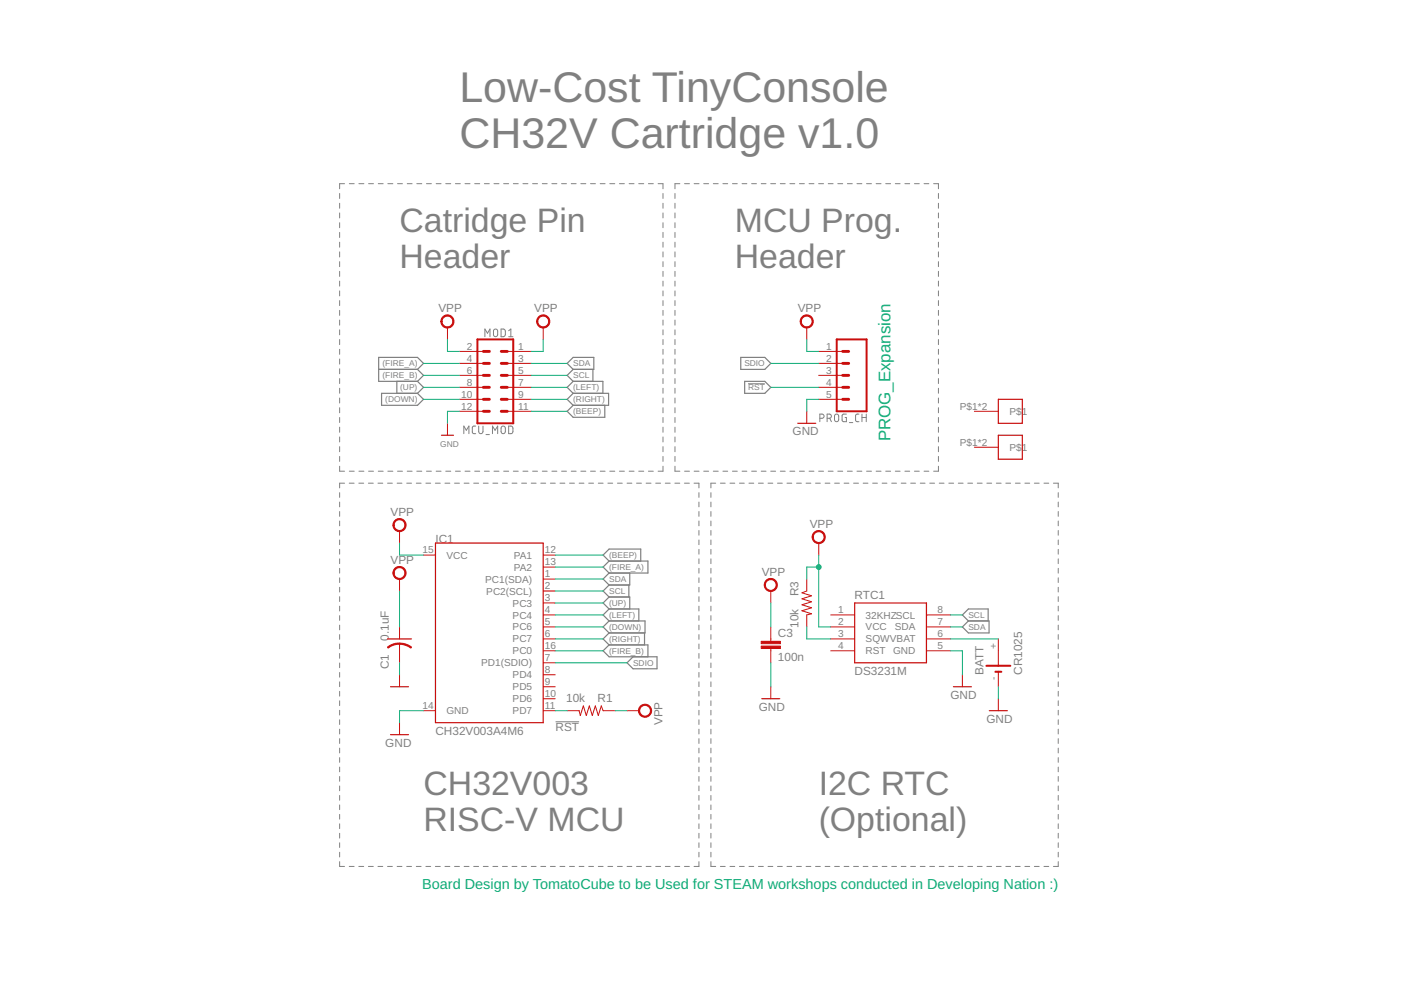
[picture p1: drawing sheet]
<svg xmlns="http://www.w3.org/2000/svg" width="297mm" height="210mm" viewBox="0 0 297 210" stroke-linecap="round" stroke-linejoin="round" font-family="sans-serif">
<g fill="none" stroke="#808080" stroke-width=".21">
<path d="M73 38.9h-1v1.1M74.1 38.9h1M76.1 38.9h1.1M78.1 38.9h1.1M80.2 38.9h1M82.2 38.9h1.1M84.3 38.9h1M86.3 38.9h1.1M88.4 38.9h1M90.4 38.9h1.1M92.5 38.9h1M94.5 38.9h1.1"/>
<path d="M96.6 38.9h1M98.6 38.9h1.1M100.6 38.9h1.1M102.7 38.9h1M104.7 38.9h1.1M106.8 38.9h1M108.8 38.9h1.1M110.9 38.9h1M112.9 38.9h1.1M115 38.9h1M117 38.9h1.1M119.1 38.9h1"/>
<path d="M121.1 38.9h1.1M123.1 38.9h1.1M125.2 38.9h1M127.3 38.9h1M129.3 38.9h1M131.3 38.9h1.1M133.4 38.9h1M135.4 38.9h1.1M137.5 38.9h1M139.5 38.9h1.1v1.1M144.1 38.9h-1v1.1M145.1 38.9h1.1"/>
<path d="M147.2 38.9h1M149.2 38.9h1M151.2 38.9h1.1M153.3 38.9h1M155.3 38.9h1M157.3 38.9h1M159.4 38.9h1M161.4 38.9h1M163.4 38.9h1M165.4 38.9h1.1M167.5 38.9h1M169.5 38.9h1"/>
<path d="M171.5 38.9h1.1M173.6 38.9h1M175.6 38.9h1M177.6 38.9h1.1M179.7 38.9h1M181.7 38.9h1M183.7 38.9h1.1M185.8 38.9h1M187.8 38.9h1M189.8 38.9h1M191.9 38.9h1M193.9 38.9h1"/>
<path d="M195.9 38.9h1M198 38.9h1v1.1M72 41v1.1M72 43.1v1.1M72 45.1v1.1M72 47.2v1.1M72 49.3v1.1M72 51.4v1M72 53.4v1.1M72 55.5v1M72 57.5v1.1M72 59.6v1.1"/>
<path d="M140.6 41v1.1M140.6 43.1v1.1M140.6 45.1v1.1M140.6 47.2v1.1M140.6 49.3v1.1M140.6 51.4v1M140.6 53.4v1.1M140.6 55.5v1M140.6 57.5v1.1M140.6 59.6v1.1M143.1 41v1.1M143.1 43.1v1.1"/>
<path d="M143.1 45.1v1.1M143.1 47.2v1.1M143.1 49.3v1.1M143.1 51.4v1M143.1 53.4v1.1M143.1 55.5v1M143.1 57.5v1.1M143.1 59.6v1.1M199 41v1.1M199 43.1v1.1M199 45.1v1.1M199 47.2v1.1"/>
<path d="M199 49.3v1.1M199 51.4v1M199 53.4v1.1M199 55.5v1M199 57.5v1.1M199 59.6v1.1M72 61.7v1M72 63.7v1.1M72 65.8v1.1M72 67.9v1M72 69.9v1.1M72 72v1.1"/>
<path d="M72 74.1v1M72 76.1v1.1M72 78.2v1M102.8 71.4v-1.6l.6 .9 .5-.9v1.6M104.8 69.9l.3-.1 .3 .1 .1 1a.44 .44 0 0 1-.4 .5 .44 .44 0 0 1-.5-.5zM106.2 69.8h.6l.3 .2v.9l-.3 .5h-.6zM107.8 71.4h1M107.8 70.1l.5-.3v1.6M140.6 61.7v1M140.6 63.7v1.1M140.6 65.8v1.1M140.6 67.9v1"/>
<path d="M140.6 69.9v1.1M140.6 72v1.1M140.6 74.1v1M140.6 76.1v1.1M140.6 78.2v1M143.1 61.7v1M143.1 63.7v1.1M143.1 65.8v1.1M143.1 67.9v1M143.1 69.9v1.1M143.1 72v1.1M143.1 74.1v1"/>
<path d="M143.1 76.1v1.1M143.1 78.2v1M199 61.7v1M199 63.7v1.1M199 65.8v1.1M199 67.9v1M199 69.9v1.1M199 72v1.1M199 74.1v1M199 76.1v1.1M199 78.2v1M72 80.3v1"/>
<path d="M72 82.3v1.1M72 84.4v1M72 86.4v1.1M72 88.5v1.1M72 90.6v1.1M72 92.6v1.1M72 94.7v1.1M72 96.8v1M72 98.8v1.1h1M74.1 99.9h1M76.1 99.9h1.1M78.1 99.9h1.1"/>
<path d="M80.2 99.9h1M82.2 99.9h1.1M84.3 99.9h1M86.3 99.9h1.1M88.4 99.9h1M90.4 99.9h1.1M92.5 99.9h1M94.5 99.9h1.1M96.6 99.9h1M98.3 91.9v-1.6l.6 .9 .5-.9v1.6M98.6 99.9h1.1M100.6 99.9h1.1"/>
<path d="M100.9 90.3l-.5 .1-.3 .3 .1 1 .2 .2h.5M101.5 90.3v1.2a.46 .46 0 0 0 .4 .4 .46 .46 0 0 0 .5-.4v-1.2M102.7 99.9h1M103 92.1h.8M104.4 91.9v-1.6l.6 .9 .5-.9v1.6M104.7 99.9h1.1M106.4 90.5l.3-.2 .3 .2 .1 1a.46 .46 0 0 1-.4 .4 .46 .46 0 0 1-.5-.4zM106.8 99.9h1M107.8 90.3l.7 .1 .2 .2 .1 .9-.3 .4h-.7zM108.8 99.9h1.1M110.9 99.9h1M112.9 99.9h1.1"/>
<path d="M115 99.9h1M117 99.9h1.1M119.1 99.9h1M121.1 99.9h1.1M123.1 99.9h1.1M125.2 99.9h1M127.3 99.9h1M129.3 99.9h1M131.3 99.9h1.1M133.4 99.9h1M135.4 99.9h1.1M137.5 99.9h1"/>
<path d="M140.6 80.3v1M140.6 82.3v1.1M140.6 84.4v1M140.6 86.4v1.1M140.6 88.5v1.1M140.6 90.6v1.1M140.6 92.6v1.1M140.6 94.7v1.1M140.6 96.8v1M140.6 98.8v1.1h-1.1M143.1 98.8v1.1h1M143.1 80.3v1"/>
<path d="M143.1 82.3v1.1M143.1 84.4v1M143.1 86.4v1.1M143.1 88.5v1.1M143.1 90.6v1.1M143.1 92.6v1.1M143.1 94.7v1.1M143.1 96.8v1M145.1 99.9h1.1M147.2 99.9h1M149.2 99.9h1M151.2 99.9h1.1"/>
<path d="M153.3 99.9h1M155.3 99.9h1M157.3 99.9h1M158.6 81.4h3.6M159.4 99.9h1M161.4 99.9h1M163.4 99.9h1M165.4 99.9h1.1M167.5 99.9h1M169.5 99.9h1M171.5 99.9h1.1M173.6 99.9h1"/>
<path d="M173.8 88.7h.5a.44 .44 0 0 0 .4-.5 .44 .44 0 0 0-.4-.4h-.5v1.6M175.4 88.7h.4a.44 .44 0 0 0 .5-.5 .44 .44 0 0 0-.5-.4h-.4v1.6M175.6 99.9h1M175.9 88.7l.4 .7M177.1 87.9l.3-.1 .3 .1 .1 1.1a.44 .44 0 0 1-.4 .4 .44 .44 0 0 1-.5-.4zM177.6 99.9h1.1M179.5 87.8h-.7l-.2 .2-.1 1 .3 .4h.7v-.9h-.3M179.7 99.9h1M180.1 89.6h.7M181.7 99.9h1M182.1 87.8h-.5l-.2 .4v1l.2 .2h.5M182.8 88.5h.9"/>
<path d="M182.8 87.8v1.6M183.7 87.8v1.6M183.7 99.9h1.1M185.8 99.9h1M187.8 99.9h1M189.8 99.9h1M191.9 99.9h1M193.9 99.9h1M195.9 99.9h1M199 98.8v1.1h-1M199 80.3v1M199 82.3v1.1"/>
<path d="M199 84.4v1M199 86.4v1.1M199 88.5v1.1M199 90.6v1.1M199 92.6v1.1M199 94.7v1.1M199 96.8v1M72 104.5v1M72 106.4v1.1M72 108.5v1M72 110.5v1M72 112.5v1"/>
<path d="M72 114.5v1M72 116.5v1M72 118.5v1M73 102.4h-1v1M74 102.4h1.1M76.1 102.4h1M78.1 102.4h1M80.1 102.4h1.1M82.2 102.4h1M84.2 102.4h1M86.2 102.4h1M88.3 102.4h1"/>
<path d="M90.3 102.4h1M92.3 102.4h1M94.3 102.4h1.1M96.4 102.4h1M98.4 102.4h1M100.4 102.4h1.1M102.5 102.4h1M104.5 102.4h1M106.5 102.4h1.1M108.6 102.4h1M110.6 102.4h1M112.6 102.4h1.1"/>
<path d="M114.7 102.4h1M116.7 102.4h1M118.7 102.4h1.1M120.8 102.4h1M122.8 102.4h1M124.8 102.4h1M126.9 102.4h1M128.9 102.4h1M130.9 102.4h1M132.9 102.4h1.1M135 102.4h1M137 102.4h1"/>
<path d="M139 102.4h1.1M141.1 102.4h1M143.1 102.4h1M145.1 102.4h1.1M147.2 102.4h1v1M148.2 104.5v1M148.2 106.4v1.1M148.2 108.5v1M148.2 110.5v1M148.2 112.5v1M148.2 114.5v1M148.2 116.5v1"/>
<path d="M148.2 118.5v1M150.7 104.5v1M150.7 106.4v1.1M150.7 108.5v1M150.7 110.5v1M150.7 112.5v1M150.7 114.5v1M150.7 116.5v1M150.7 118.5v1M151.7 102.4h-1v1M152.7 102.4h1.1M154.8 102.4h1"/>
<path d="M156.8 102.4h1M158.8 102.4h1M160.8 102.4h1M162.8 102.4h1.1M164.8 102.4h1.1M166.9 102.4h1M168.9 102.4h1M170.9 102.4h1M172.9 102.4h1M174.9 102.4h1.1M177 102.4h1M179 102.4h1"/>
<path d="M181 102.4h1M183 102.4h1M185 102.4h1M187 102.4h1M189.1 102.4h1M191.1 102.4h1M193.1 102.4h1M195.1 102.4h1M197.1 102.4h1M199.1 102.4h1.1M201.2 102.4h1M203.2 102.4h1"/>
<path d="M205.2 102.4h1M207.2 102.4h1M209.2 102.4h1M211.2 102.4h1.1M213.3 102.4h1M215.3 102.4h1M217.3 102.4h1M219.3 102.4h1M221.3 102.4h1.1M223.4 102.4h1v1M224.4 104.5v1M224.4 106.4v1.1"/>
<path d="M224.4 108.5v1M224.4 110.5v1M224.4 112.5v1M224.4 114.5v1M224.4 116.5v1M224.4 118.5v1M72 120.5v1M72 122.5v1M72 124.5v1M72 126.5v1M72 128.5v1M72 130.5v1"/>
<path d="M72 132.5v1M72 134.6v1M72 136.5v1.1M72 138.6v1M148.2 120.5v1M148.2 122.5v1M148.2 124.5v1M148.2 126.5v1M148.2 128.5v1M148.2 130.5v1M148.2 132.5v1M148.2 134.6v1"/>
<path d="M148.2 136.5v1.1M148.2 138.6v1M150.7 120.5v1M150.7 122.5v1M150.7 124.5v1M150.7 126.5v1M150.7 128.5v1M150.7 130.5v1M150.7 132.5v1M150.7 134.6v1M150.7 136.5v1.1M150.7 138.6v1"/>
<path d="M224.4 120.5v1M224.4 122.5v1M224.4 124.5v1M224.4 126.5v1M224.4 128.5v1M224.4 130.5v1M224.4 132.5v1M224.4 134.6v1M224.4 136.5v1.1M224.4 138.6v1M72 140.6v1M72 142.6v1"/>
<path d="M72 144.6v1M72 146.6v1M72 148.6v1M72 150.6v1M72 152.6v1M72 154.6v1M72 156.6v1M72 158.6v1M117.8 153h5M148.2 140.6v1M148.2 142.6v1M148.2 144.6v1"/>
<path d="M148.2 146.6v1M148.2 148.6v1M148.2 150.6v1M148.2 152.6v1M148.2 154.6v1M148.2 156.6v1M148.2 158.6v1M150.7 140.6v1M150.7 142.6v1M150.7 144.6v1M150.7 146.6v1M150.7 148.6v1"/>
<path d="M150.7 150.6v1M150.7 152.6v1M150.7 154.6v1M150.7 156.6v1M150.7 158.6v1M224.4 140.6v1M224.4 142.6v1M224.4 144.6v1M224.4 146.6v1M224.4 148.6v1M224.4 150.6v1M224.4 152.6v1"/>
<path d="M224.4 154.6v1M224.4 156.6v1M224.4 158.6v1M72 160.6v1M72 162.6v1M72 164.6v1.1M72 166.6v1.1M72 168.7v1M72 170.7v1M72 172.7v1M72 174.7v1M72 176.7v1"/>
<path d="M72 178.7v1M148.2 160.6v1M148.2 162.6v1M148.2 164.6v1.1M148.2 166.6v1.1M148.2 168.7v1M148.2 170.7v1M148.2 172.7v1M148.2 174.7v1M148.2 176.7v1M148.2 178.7v1M150.7 160.6v1"/>
<path d="M150.7 162.6v1M150.7 164.6v1.1M150.7 166.6v1.1M150.7 168.7v1M150.7 170.7v1M150.7 172.7v1M150.7 174.7v1M150.7 176.7v1M150.7 178.7v1M224.4 160.6v1M224.4 162.6v1M224.4 164.6v1.1"/>
<path d="M224.4 166.6v1.1M224.4 168.7v1M224.4 170.7v1M224.4 172.7v1M224.4 174.7v1M224.4 176.7v1M224.4 178.7v1M72 180.7v1M72 182.7v1h1M74 183.7h1.1M76.1 183.7h1M78.1 183.7h1"/>
<path d="M80.1 183.7h1.1M82.2 183.7h1M84.2 183.7h1M86.2 183.7h1M88.3 183.7h1M90.3 183.7h1M92.3 183.7h1M94.3 183.7h1.1M96.4 183.7h1M98.4 183.7h1M100.4 183.7h1.1M102.5 183.7h1"/>
<path d="M104.5 183.7h1M106.5 183.7h1.1M108.6 183.7h1M110.6 183.7h1M112.6 183.7h1.1M114.7 183.7h1M116.7 183.7h1M118.7 183.7h1.1M120.8 183.7h1M122.8 183.7h1M124.8 183.7h1M126.9 183.7h1"/>
<path d="M128.9 183.7h1M130.9 183.7h1M132.9 183.7h1.1M135 183.7h1M137 183.7h1M139 183.7h1.1M141.1 183.7h1M143.1 183.7h1M145.1 183.7h1.1M148.2 182.7v1h-1M148.2 180.7v1M150.7 180.7v1"/>
<path d="M150.7 182.7v1h1M152.7 183.7h1.1M154.8 183.7h1M156.8 183.7h1M158.8 183.7h1M160.8 183.7h1M162.8 183.7h1.1M164.8 183.7h1.1M166.9 183.7h1M168.9 183.7h1M170.9 183.7h1M172.9 183.7h1"/>
<path d="M174.9 183.7h1.1M177 183.7h1M179 183.7h1M181 183.7h1M183 183.7h1M185 183.7h1M187 183.7h1M189.1 183.7h1M191.1 183.7h1M193.1 183.7h1M195.1 183.7h1M197.1 183.7h1"/>
<path d="M199.1 183.7h1.1M201.2 183.7h1M203.2 183.7h1M205.2 183.7h1M207.2 183.7h1M209.2 183.7h1M211.2 183.7h1.1M213.3 183.7h1M215.3 183.7h1M217.3 183.7h1M219.3 183.7h1M221.3 183.7h1.1"/>
<path d="M224.4 182.7v1h-1M224.4 180.7v1"/>
</g>
<g fill="none" stroke="#808080" stroke-width=".25">
<path d="M80.3 78.3h8.2M88.5 78.3l1.3-1.3-1.3-1.2h-8.2v5.1h8.2M88.5 78.3l1.3 1.3-1.3 1.3M120.2 77l1.3-1.2h4.4v2.5h-4.4zM121.5 78.3l-1.3 1.3 1.3 1.3M125.7 78.3v2.6M157.1 75.8h5.1l1.2 1.2-1.2 1.3h-5.1zM80.9 83.4h7.6l1.3 1.3-1.3 1.2h-7.6zM84.1 80.9v2.5M88.5 80.9l1.3 1.2-1.3 1.3M121.5 80.9l-1.3 1.2 1.3 1.3M121.5 80.9h6.3v2.5"/>
<path d="M121.5 83.4h7.5v2.5h-7.5M121.5 85.9l-1.3 1.3 1.3 1.3h6.7v-2.6M121.5 83.4l-1.3 1.3 1.3 1.2M157.9 80.9h4.3l1.2 1.2-1.2 1.3h-4.3zM129.1 119h8.3v2.5h-8.3M129.1 119l-1.2-1.3 1.2-1.3h6.7v2.6M129.1 119l-1.2 1.2 1.2 1.3M129.1 129.1l-1.2 1.3 1.2 1.3M129.1 129.1h6.3v2.6M129.1 131.7h7.7v2.5h-7.7M129.1 121.5l-1.2 1.3 1.2 1.2M129.1 126.6h4.4v2.5"/>
<path d="M129.1 124l-1.2 1.3 1.2 1.3M129.1 134.2l-1.2 1.3 1.2 1.2M129.1 136.7l-1.2 1.3 1.2 1.3h10.2v2.5h-5.1l-1.3-1.3 1.3-1.2M129.1 136.7h8.3v2.6M129.1 126.6l-1.2 1.2 1.2 1.3M129.1 131.7l-1.2 1.2 1.2 1.3M133.3 124v2.6M133.5 121.5v2.5h-4.4M136.7 134.2v2.5M205.3 131.7l-1.3-1.3 1.3-1.3h4.2v2.6M205.3 131.7h4.4v2.5h-4.4l-1.3-1.3z"/>
</g>
<path d="M93.6 92.3h2.5M169.1 89.7h3.9M211.7 84.7h5v5h-5zM211.7 92.3h5v5.1h-5zM92.3 115.1h22.9v38.1h-22.9zM82.2 135.5h5M181.2 127.8h15.2v12.7h-15.2zM82.8 155.8h3.8M82.8 145.6h3.8M161.5 148.1h3.8M202.1 145.6h3.9M209.8 150.7h3.8" fill="none" stroke="#c90d0c" stroke-width=".25"/>
<g fill="none" stroke="#c90d0c" stroke-width=".21">
<path d="M94.9 69.4v2.6M97.4 74.5h5.1M97.4 77h5.1M97.4 79.6h5.1M107.5 74.5h5.1M107.5 77h5.1M107.5 79.6h5.1M115.2 69.4v2.6M171 69.4v2.6M173.6 74.5h5.1M173.6 77h5.1M173.6 79.6h5.1"/>
<path d="M94.9 89.7v2.6M97.4 87.2h5.1M97.4 82.1h5.1M97.4 84.7h5.1M107.5 87.2h5.1M107.5 82.1h5.1M107.5 84.7h5.1M171 87.2v2.5M173.6 82.1h5.1M173.6 84.7h5.1M206.6 87.2h5.1M206.6 94.8h5.1"/>
<path d="M84.7 112.6v2.5M89.8 117.7h2.5M115.2 117.7h2.5M173.6 115.1v2.6M84.7 122.8v2.5M84.7 132.9v2.6M84.7 136.5v4M115.2 120.2h2.5M115.2 122.8h2.5M115.2 125.3h2.5M115.2 130.4h2.5M115.2 127.8h2.5"/>
<path d="M115.2 132.9h2.5M115.2 135.5h2.5M115.2 138h2.5M163.4 125.3v2.5M163.4 132.9v3.1M163.4 137.5v3M171 122.8v2.5l-1 .4 2.1 .6-2.1 .7 2.1 .6-2.1 .6 2.1 .7-2.1 .6 2.1 .6-1.1 .3v2.5M176.1 130.4h5.1M176.1 132.9h5.1M176.1 135.5h5.1M176.1 138h5.1M196.4 130.4h5.1"/>
<path d="M196.4 132.9h5.1M196.4 135.5h5.1M196.4 138h5.1M211.7 135.5v5.7M84.7 143.1v2.5M84.7 153.2v2.6M89.8 150.7h2.5M115.2 140.5h2.5M115.2 150.7h2.5M115.2 145.6h2.5M115.2 143.1h2.5M115.2 148.1h2.5"/>
<path d="M120.2 150.7h2.6l.2 1 .7-2 .6 2 .6-2 .7 2 .6-2 .7 2 .6-2 .4 1h2.5M132.9 150.7h2.6M163.4 145.6v2.5M204 143.1v2.5M211.7 142.4v3.2M211.7 148.1v2.6"/>
</g>
<g fill="#c90d0c" stroke="#c90d0c" stroke-width=".21">
<path d="M82.1 137.2l1.3-.7 1.3-.2v.3l-1 .1-1.4 .7z" fill-rule="evenodd"/>
<path d="M84.7 136.4l1.3 .2 1.2 .6-.1 .2-1.4-.7-1-.1z" fill-rule="evenodd"/>
<path d="M170 67.2a1.39 1.39 0 0 1 2.2 .2 1.39 1.39 0 0 1-.8 2.1 1.39 1.39 0 0 1-1.7-1.3h.2a1.14 1.14 0 0 1 1.7-1 1.14 1.14 0 0 1 .1 1.9 1.14 1.14 0 0 1-1.8-.6v-.3h-.2z" fill-rule="evenodd"/>
<path d="M83.7 110.4a1.39 1.39 0 0 1 2.2 .2 1.39 1.39 0 0 1-.8 2.1 1.39 1.39 0 0 1-1.8-1.4h.3a1.14 1.14 0 0 1 1.6-.9 1.14 1.14 0 0 1 .2 1.9 1.14 1.14 0 0 1-1.8-.7v-.3h-.3z" fill-rule="evenodd"/>
<path d="M83.7 120.5a1.4 1.4 0 0 1 2.2 .3 1.4 1.4 0 0 1-.8 2 1.4 1.4 0 0 1-1.8-1.3h.3a1.14 1.14 0 0 1 1.6-1 1.14 1.14 0 0 1 .2 2 1.14 1.14 0 0 1-1.8-.7v-.3h-.3z" fill-rule="evenodd"/>
<path d="M135.7 149.7a1.4 1.4 0 0 1 2.3 .3 1.4 1.4 0 0 1-.9 2 1.4 1.4 0 0 1-1.7-1.3h.2a1.15 1.15 0 0 1 1.6-1.1 1.15 1.15 0 0 1 .3 1.9 1.15 1.15 0 0 1-1.8-.5l-.1-.3h-.2z" fill-rule="evenodd"/>
<path d="M114.2 67.2a1.4 1.4 0 0 1 2.2 .2 1.4 1.4 0 0 1-.9 2.1 1.4 1.4 0 0 1-1.7-1.3h.2a1.15 1.15 0 0 1 1.6-1.1 1.15 1.15 0 0 1 .3 1.9 1.15 1.15 0 0 1-1.8-.5l-.1-.3h-.2z" fill-rule="evenodd"/>
<path d="M93.9 67.2a1.39 1.39 0 0 1 2.2 .2 1.39 1.39 0 0 1-.9 2.1 1.39 1.39 0 0 1-1.7-1.3h.2a1.14 1.14 0 0 1 1.7-1 1.14 1.14 0 0 1 .1 1.9 1.14 1.14 0 0 1-1.8-.6v-.3h-.2z" fill-rule="evenodd"/>
<path d="M172.6 112.9a1.39 1.39 0 0 1 2.2 .3 1.39 1.39 0 0 1-.8 2 1.39 1.39 0 0 1-1.8-1.3h.2a1.14 1.14 0 0 1 1.7-1 1.14 1.14 0 0 1 .2 1.9 1.14 1.14 0 0 1-1.8-.6l-.1-.3h-.2z" fill-rule="evenodd"/>
<path d="M162.4 123.1a1.4 1.4 0 0 1 2.2 .2 1.4 1.4 0 0 1-.8 2.1 1.4 1.4 0 0 1-1.8-1.4h.3a1.14 1.14 0 0 1 1.7-.9 1.14 1.14 0 0 1 .1 1.9 1.14 1.14 0 0 1-1.8-.7v-.3h-.3z" fill-rule="evenodd"/>
</g>
<path d="M101.2 72h7.6v17.7h-7.6zM177.4 72h6.3v15.2h-6.3zM209.1 141.2h5.1M211 142.4h1.3" fill="none" stroke="#c90d0c" stroke-width=".42"/>
<g fill="none" stroke="#c90d0c" stroke-width=".61">
<path d="M102.5 79.6h1.3M102.5 77h1.3M102.5 74.5h1.3M106.3 79.6h1.2M106.3 77h1.2M106.3 74.5h1.2M178.7 79.6h1.2M178.7 77h1.2M178.7 74.5h1.2M102.5 84.7h1.3M102.5 82.1h1.3M102.5 87.2h1.3"/>
<path d="M106.3 84.7h1.2M106.3 82.1h1.2M106.3 87.2h1.2M178.7 84.7h1.2M178.7 82.1h1.2"/>
</g>
<g fill="#c90d0c" stroke="#c90d0c" stroke-width=".21">
<path d="M161.4 137h4.1v.5h-4.1z"/>
<path d="M161.4 136h4.1v.5h-4.1z"/>
</g>
<g fill="none" stroke="#0dab76" stroke-width=".21">
<path d="M89.8 77h7.6M89.8 79.6h7.6M94.9 72v2.5h2.5M112.6 77h7.6M112.6 79.6h7.6M115.2 72v2.5h-2.6M163.4 77h10.2M171 72v2.5h2.6M89.8 84.7h7.6M89.8 82.1h7.6M97.4 87.2h-2.5v2.5M112.6 84.7h7.6"/>
<path d="M112.6 87.2h7.6M112.6 82.1h7.6M163.4 82.1h10.2M173.6 84.7h-2.6v2.5M84.7 115.1v2.6h5.1M117.7 117.7h10.2M173.6 117.7v15.2h2.5M84.7 125.3v7.6M117.7 138h10.2M117.7 130.4h10.2M117.7 122.8h10.2M117.7 132.9h10.2"/>
<path d="M117.7 125.3h10.2M117.7 135.5h10.2M117.7 127.8h10.2M117.7 120.2h10.2M163.4 127.8v5.1M171 132.9v2.6h5.1M173.6 120.2h-2.6v2.6M201.5 138h2.5v5.1M201.5 130.4h2.5M201.5 132.9h2.5M201.5 135.5h10.2M84.7 140.5v2.6"/>
<path d="M89.8 150.7h-5.1v2.5M117.7 150.7h2.5M117.7 140.5h15.2M130.4 150.7h2.5M163.4 140.5v5.1M211.7 145.6v2.5"/>
</g>
<circle cx="173.6" cy="120.2" r=".51" fill="#0dab76" stroke="#0dab76" stroke-width=".21"/>
<g font-size="9.1" fill="#808080">
<text x="97.4" y="21.7">Low-Cost TinyConsole</text>
<text x="97.4" y="31.3">CH32V Cartridge v1.0</text>
</g>
<g font-size="7.2" fill="#808080">
<text x="84.7" y="49.1">Catridge Pin</text>
<text x="155.8" y="49.1">MCU Prog.</text>
<text x="84.7" y="56.7">Header</text>
<text x="155.8" y="56.7">Header</text>
<text x="89.8" y="168.5">CH32V003</text>
<text x="173.6" y="168.5">I2C RTC</text>
<text x="89.8" y="176.1">RISC-V MCU</text>
<text x="173.6" y="176.1">(Optional)</text>
</g>
<text font-size="3.6" fill="#0dab76" x="188.8" y="93.6" transform="rotate(-90 188.8 93.6)">PROG_Expansion</text>
<text font-size="3.1" fill="#0dab76" x="89.5" y="188.4">Board Design by TomatoCube to be Used for STEAM workshops conducted in Developing Nation :)</text>
<g font-size="2.5" fill="#808080">
<text x="93" y="66.3">VPP</text>
<text x="113.3" y="66.3">VPP</text>
<text x="169.1" y="66.3">VPP</text>
<text x="168" y="92.3">GND</text>
<text x="82.8" y="109.4">VPP</text>
<text x="171.7" y="112">VPP</text>
<text x="82.8" y="119.6">VPP</text>
<text x="92.3" y="115.1">IC1</text>
<text x="161.5" y="122.1">VPP</text>
<text x="169.3" y="126.5" transform="rotate(-90 169.3 126.5)">R3</text>
<text x="181.2" y="127.1">RTC1</text>
<text x="82.4" y="135.8" transform="rotate(-90 82.4 135.8)">0.1uF</text>
<text x="164.9" y="135.1">C3</text>
<text x="169.3" y="133.1" transform="rotate(-90 169.3 133.1)">10k</text>
<text x="82.4" y="141.9" transform="rotate(-90 82.4 141.9)">C1</text>
<text x="164.9" y="140.2">100n</text>
<text x="181.2" y="143.1">DS3231M</text>
<text x="208.5" y="143.1" transform="rotate(-90 208.5 143.1)">BATT</text>
<text x="216.7" y="143.1" transform="rotate(-90 216.7 143.1)">CR1025</text>
<text x="120" y="148.9">10k</text>
<text x="126.7" y="148.9">R1</text>
<text x="201.5" y="148.2">GND</text>
<text x="92.3" y="155.8">CH32V003A4M6</text>
<text x="117.8" y="155">RST</text>
<text x="140.4" y="153.8" transform="rotate(-90 140.4 153.8)">VPP</text>
<text x="160.9" y="150.7">GND</text>
<text x="209.1" y="153.2">GND</text>
<text x="81.7" y="158.3">GND</text>
</g>
<g font-size="2.1" fill="#808080">
<text x="99" y="76.7">4</text>
<text x="99" y="74.2">2</text>
<text x="109.9" y="76.7">3</text>
<text x="109.9" y="74.2">1</text>
<text x="175.1" y="74.2">1</text>
<text x="175.1" y="76.7">2</text>
<text x="99" y="81.8">8</text>
<text x="99" y="79.2">6</text>
<text x="109.9" y="81.8">7</text>
<text x="109.9" y="79.2">5</text>
<text x="175.1" y="79.2">3</text>
<text x="175.1" y="81.8">4</text>
<text x="97.8" y="84.3">10</text>
<text x="97.8" y="86.9">12</text>
<text x="109.9" y="84.3">9</text>
<text x="109.9" y="86.9">11</text>
<text x="175.1" y="84.3">5</text>
<text x="203.5" y="86.9">P$1*2</text>
<text x="214" y="88">P$1</text>
<text x="203.5" y="94.5">P$1*2</text>
<text x="214" y="95.6">P$1</text>
<text x="89.6" y="117.3">15</text>
<text x="94.7" y="118.4">VCC</text>
<text x="109" y="118.4">PA1</text>
<text x="115.5" y="119.9">13</text>
<text x="115.5" y="117.3">12</text>
<text x="102.9" y="123.5">PC1(SDA)</text>
<text x="109" y="121">PA2</text>
<text x="115.5" y="122.4">1</text>
<text x="115.5" y="124.9">2</text>
<text x="103.1" y="126.1">PC2(SCL)</text>
<text x="108.7" y="131.1">PC4</text>
<text x="108.7" y="128.6">PC3</text>
<text x="115.5" y="130">4</text>
<text x="115.5" y="127.5">3</text>
<text x="177.7" y="130">1</text>
<text x="183.5" y="131.1">32KHZSCL</text>
<text x="198.8" y="130">8</text>
<text x="108.7" y="133.7">PC6</text>
<text x="108.7" y="136.2">PC7</text>
<text x="115.5" y="132.6">5</text>
<text x="115.5" y="135.1">6</text>
<text x="115.5" y="137.6">16</text>
<text x="177.7" y="137.6">4</text>
<text x="177.7" y="135.1">3</text>
<text x="177.7" y="132.6">2</text>
<text x="183.5" y="136.2">SQWVBAT</text>
<text x="183.5" y="133.7">VCC</text>
<text x="189.7" y="133.7">SDA</text>
<text x="198.8" y="137.6">5</text>
<text x="198.8" y="132.6">7</text>
<text x="198.8" y="135.1">6</text>
<text x="211.3" y="137.6" transform="rotate(-90 211.3 137.6)">+</text>
<text x="102" y="141.3">PD1(SDIO)</text>
<text x="108.7" y="143.8">PD4</text>
<text x="108.7" y="138.8">PC0</text>
<text x="115.5" y="140.2">7</text>
<text x="115.5" y="142.7">8</text>
<text x="183.5" y="138.8">RST</text>
<text x="189.4" y="138.8">GND</text>
<text x="108.7" y="146.4">PD5</text>
<text x="108.7" y="148.9">PD6</text>
<text x="115.5" y="145.3">9</text>
<text x="115.5" y="147.8">10</text>
<text x="211.3" y="144.2" transform="rotate(-90 211.3 144.2)">-</text>
<text x="89.6" y="150.3">14</text>
<text x="94.7" y="151.5">GND</text>
<text x="108.7" y="151.5">PD7</text>
<text x="115.5" y="150.3">11</text>
</g>
<g font-size="1.8" fill="#808080">
<text x="81.1" y="77.7">(FIRE_A)</text>
<text x="121.5" y="77.7">SDA</text>
<text x="157.8" y="77.7">SDIO</text>
<text x="81.1" y="80.2">(FIRE_B)</text>
<text x="84.9" y="82.8">(UP)</text>
<text x="121.5" y="82.8">(LEFT)</text>
<text x="121.5" y="80.2">SCL</text>
<text x="158.6" y="82.8">RST</text>
<text x="81.7" y="85.3">(DOWN)</text>
<text x="121.5" y="87.8">(BEEP)</text>
<text x="121.5" y="85.3">(RIGHT)</text>
<text x="93.3" y="94.8">GND</text>
<text x="129.1" y="118.3">(BEEP)</text>
<text x="129.1" y="123.4">SDA</text>
<text x="129.1" y="125.9">SCL</text>
<text x="129.1" y="120.9">(FIRE_A)</text>
<text x="129.1" y="131">(LEFT)</text>
<text x="129.1" y="128.5">(UP)</text>
<text x="205.3" y="131">SCL</text>
<text x="129.1" y="136.1">(RIGHT)</text>
<text x="129.1" y="133.6">(DOWN)</text>
<text x="205.3" y="133.6">SDA</text>
<text x="129.1" y="138.6">(FIRE_B)</text>
<text x="134.2" y="141.2">SDIO</text>
</g>
</svg>
